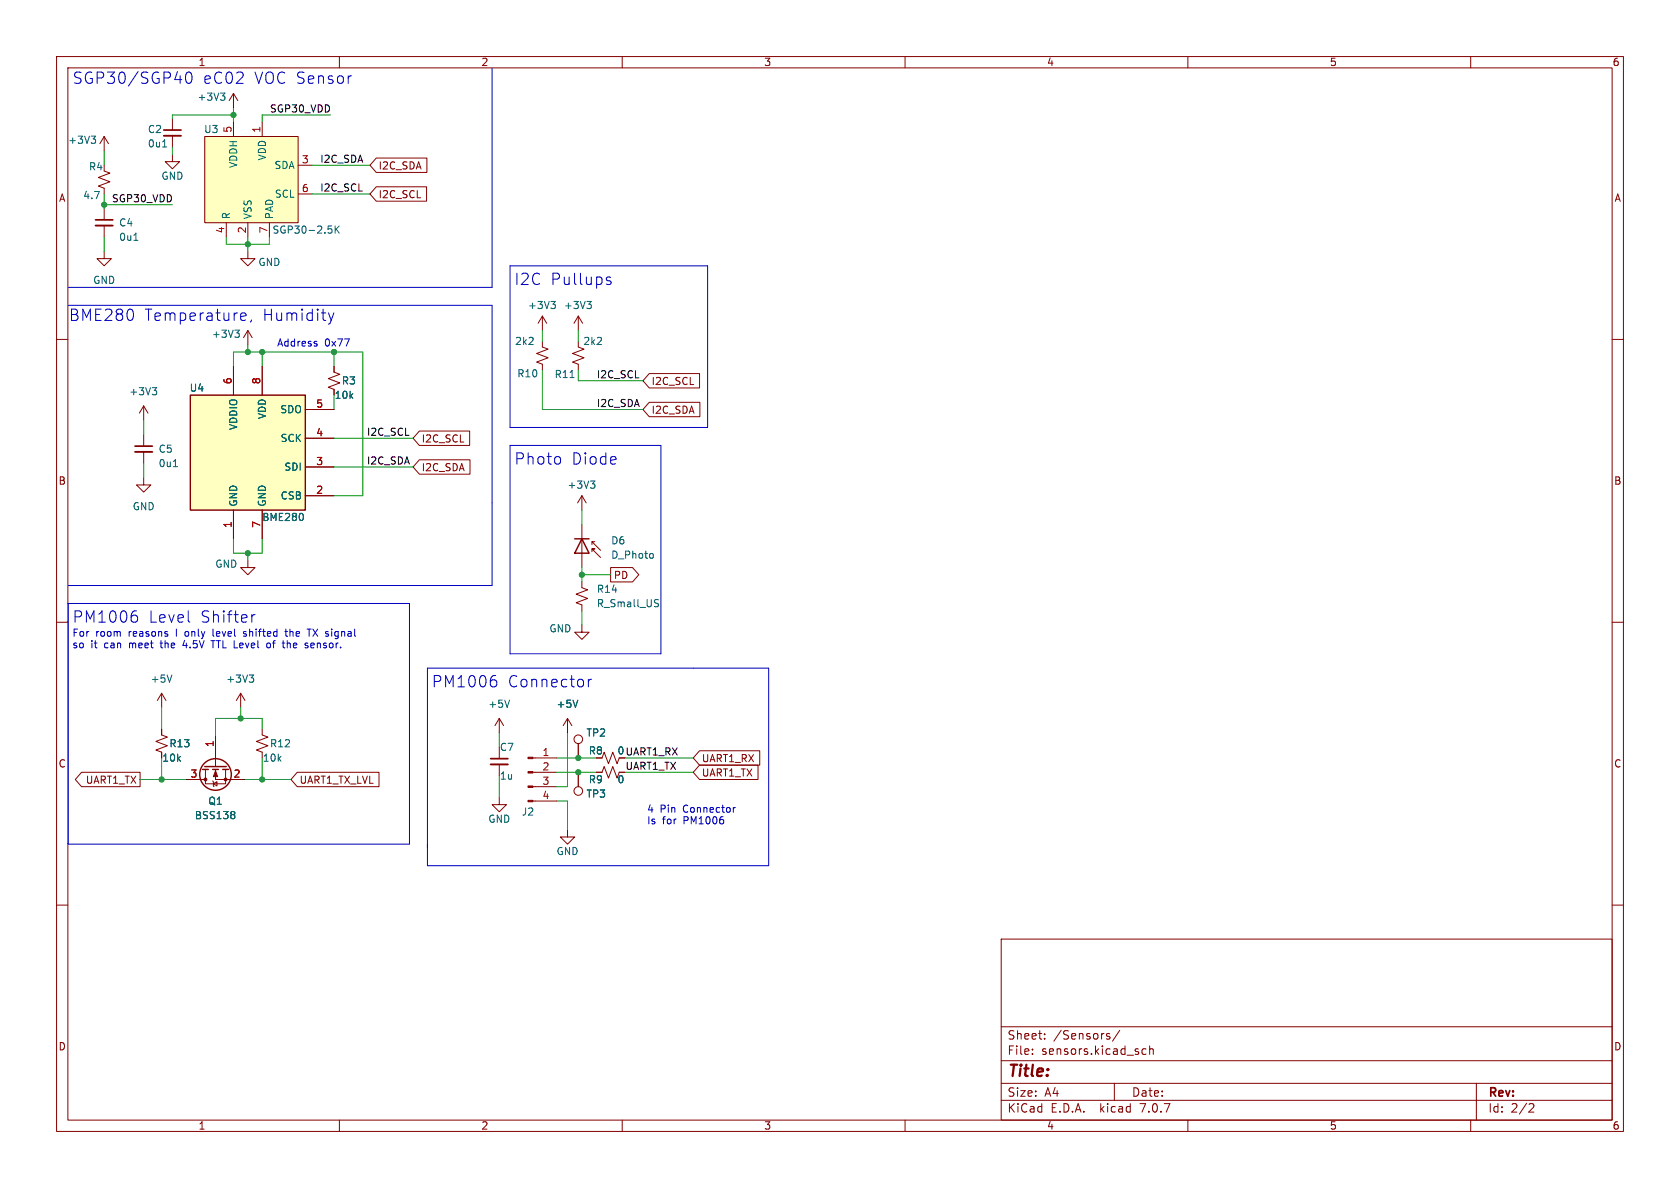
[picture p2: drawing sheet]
<svg xmlns="http://www.w3.org/2000/svg" width="297mm" height="210mm" viewBox="0 0 297 210" stroke-linecap="round" stroke-linejoin="round" font-family="sans-serif">
<g fill="none" stroke="#840000" stroke-width=".18">
<path d="M10 10h277v190h-277zM12 12h273v186h-273zM41.3 16.5v2.6M41.3 16.5l-.8 1.3M41.3 16.5l.7 1.3M60 10v2M110 10v2M160 10v2M210 10v2M260 10v2M18.4 30.2l1 .4-2 .8 2 .7-2 .8 1 .4v1M18.4 24.1v2.6"/>
<path d="M18.4 36.8v2.1M18.4 39.9v2M18.4 24.1l-.7 1.3M18.4 24.1l.8 1.3M30.5 27.3v1.3h1.2l-1.2 1.2-1.3-1.2h1.3M30.5 21v2M30.5 24v2M36.2 24.1h16.5v15.3h-16.5zM40 39.4v2.5M41.3 21.6v2.5M43.8 39.4v2.5M46.4 21.6v2.5"/>
<path d="M47.6 39.4v2.5M52.7 29.2h2.5M52.7 34.3h2.5M66.5 33h8.9v2.6h-8.9l-1.1-1.3zM66.5 27.9h9v2.6h-9l-1.1-1.3zM10 60h2M18.4 44.5v1.2h1.3l-1.3 1.3-1.3-1.3h1.3M43.8 44.5v1.2h1.3l-1.3 1.3-1.3-1.3h1.3M43.8 58.4l-.7 1.3M43.8 58.4v2.6M43.8 58.4l.8 1.3M95.9 55.9v2.5"/>
<path d="M95.9 55.9l-.8 1.3M95.9 55.9l.7 1.3M102.2 55.9v2.5M102.2 55.9l-.7 1.3M102.2 55.9l.8 1.3M285 60h2M25.4 71.8v2.5M25.4 76.8v2.1M25.4 79.9v2M25.4 71.8l-.8 1.2M25.4 71.8l.8 1.2M41.3 64.8v5.1"/>
<path d="M46.4 64.8v5.1M54 77.5h5.1M54 72.4h5.1M59.1 64.8v1l1 .4-2.1 .7 2.1 .8-2.1 .8 1.1 .3M74.1 76.2h8.9v2.5h-8.9l-1.1-1.2zM95.9 60.3v1l1 .4-2 .8 2 .7-2 .8 1 .4v1M102.2 60.3v1l1.1 .4-2.1 .8 2.1 .7-2.1 .8 1 .4v1M114.8 66h8.9v2.6h-8.9l-1.1-1.3zM114.8 71.1h8.9v2.6h-8.9l-1.1-1.3zM25.4 84.5v1.2h1.3l-1.3 1.3-1.3-1.3h1.3M41.3 90.2v5.1M43.8 99.1v1.2h1.3l-1.3 1.3-1.3-1.3h1.3"/>
<path d="M46.4 90.2v5.1M54 87.6h5.1M54 82.6h5.1M74.1 81.3h9v2.5h-9l-1.1-1.2zM102.9 87.6v2.6M102.9 92.7v7.6M102.9 87.6l-.8 1.3M102.9 87.6l.7 1.3M104.6 97.5v-.5h.6h-.6l1.6 1.6M104.6 95.8v.5M105.2 95.8h-.6l1.6 1.5M10 110h2"/>
<path d="M102.9 110.5v1.3h1.2l-1.2 1.2-1.3-1.2h1.3M102.9 102.9v1l1 .4-2 .7 2 .8-2 .8 1 .3v1.1M107.9 100.3h3.9l1.1 1.3-1.1 1.3h-3.9zM285 110h2M14.4 136.5h10.4v2.6h-10.4l-1.1-1.3zM28.6 128.9v1l1 .4-2 .8 2 .7-2 .8 1 .4M28.6 122.6v2.5M28.6 122.6l-.8 1.2M28.6 122.6l.7 1.2M33 137.8h3.3M36.3 136v2.6h3.6v-2.6M37.6 138l.1 .2v.7l.1 .2"/>
<path d="M37.7 138.6l.7-.4v.7zM38.1 136v1.8h5.1M38.1 130.2v5.3M42.5 122.6l-.7 1.2M42.5 122.6v2.5M42.5 122.6l.8 1.2M46.4 128.9v1l1 .4-2.1 .8 2.1 .7-2.1 .8 1.1 .4M52.5 136.5h14.5v2.6h-14.5l-1.1-1.3zM88.3 127v2.5M88.3 132.1v2M88.3 135.1v2.1M88.3 127l-.8 1.3"/>
<path d="M88.3 127l.7 1.3M94.2 139.1h4.2M94.2 136.5h4.2M94.2 134h4.2M100.3 127l-.7 1.3M100.3 127v2.5M100.3 127l.8 1.3M102.2 131.4v2.6M102.2 136.5v2.6M105.4 136.5h1l.4-1 .8 2 .7-2 .8 2 .4-1h1M106.4 134l.4-1 .8 2 .7-2 .8 2 .4-1M123.7 132.7h10.6v2.6h-10.6l-1.1-1.3z"/>
<path d="M123.7 135.3h10.3v2.5h-10.3l-1.1-1.3zM10 160h2M88.3 141v1.2h1.2l-1.2 1.3-1.3-1.3h1.3M94.2 141.6h4.2M100.3 146.7v1.3h1.3l-1.3 1.2-1.2-1.2h1.2M285 160h2M177 166h108v32h-108zM60 198v2M110 198v2M160 198v2M177 194.5h108M177 191.5h108"/>
<path d="M177 187.5h108M177 181.5h108M182.5 186.3v.1M182.5 185.5v.1M184.7 183.6v.1M184.7 182.8v.1M195.8 183.2l.4 .1v.2l-.2 .2h-.3M195.8 182.7l.4 .1M197 191.5v3M198 182.1l-1.3 2M202.6 185.5l-.4-.1-.3 .3v.4l.1 .2h.6M203.2 185.5l.3-.1 .3 .1 .1 .9"/>
<path d="M203.2 184.9v1.5M210 198v2M260 198v2M261 191.5v6.5M270.5 195.1l.5 .1 .2 .3-1 1.1h1"/>
<circle cx="102.2" cy="130.7" r=".76"/>
<circle cx="102.2" cy="139.8" r=".76"/>
</g>
<path d="M16.9 39.9h3M29 24h3M23.9 79.9h3M86.7 135.1h3.1" fill="none" stroke="#840000" stroke-width=".33"/>
<path d="M16.9 38.9h3M29 23h3M23.9 78.9h3M86.7 134.1h3.1" fill="none" stroke="#840000" stroke-width=".3"/>
<g fill="none" stroke="#006464" stroke-width=".18">
<path d="M39 16.5h.8l-.5 .4M39.5 16.9l.3 .3v.3l-.3 .2M16.1 24.1h.8l-.4 .5M16.7 24.6l.2 .2v.3l-.2 .2M28.7 26h.8M58 39.9h.6M59.2 39.9v1.3M60 39.9l-.8 .8M23.7 42.5h.7M42.1 58.8l.2 .3v.3l-.2 .2M42.3 58.4l-.4 .4M58.6 40.5l.1 .2-.1 .5"/>
<path d="M59.4 40.5l.6 .7M97.4 53.3h.8l-.4 .5M97.9 53.8l.3 .2v.3l-.3 .3M103.7 53.3h.8l-.4 .5M104.3 53.8l.2 .2v.3l-.2 .3M26.9 68.5h.8l-.4 .5M27.5 69l.2 .3v.3l-.2 .2M100.8 66.7h.7M30.7 82.5h.7M53.6 91v.8M104.4 85h.8l-.5 .5M104.9 85.5l.3 .3v.3l-.3 .2"/>
<path d="M115.4 97.9l.1 .2-.1 .5M30.4 119.3l-.4 1.3M44.1 119.3h.7l-.4 .5M44.6 119.8l.2 .3v.3l-.2 .2M115.9 106.6l.4 .1 .1 .3-.2 .3h-.3M115.9 106l.5 .1M90.1 123.8l-.4 1.2M102.1 123.8l-.4 1.2M41.3 143.5l.2 .2-.2 .3 .2 .2v.3l-.2 .2"/>
</g>
<g fill="#840000" stroke="#840000" stroke-width=".18">
<path d="M93.3 141.5h.9v.2h-.9z"/>
<path d="M93.3 138.9h.9v.3h-.9z"/>
<path d="M93.3 136.4h.9v.3h-.9z"/>
<path d="M93.3 133.9h.9v.2h-.9z"/>
<path d="M38.1 136.3l.4 1h-.8z"/>
<circle cx="39.9" cy="137.8" r=".25"/>
<circle cx="36.3" cy="137.8" r=".25"/>
</g>
<g fill="#ffffc2" stroke="#ffffc2" stroke-width=".18">
<path d="M33.7 69.9h20.3v20.3h-20.3z"/>
<path d="M36.2 24.1h16.5v15.3h-16.5z"/>
</g>
<g fill="none" stroke="#840000" stroke-width=".25">
<path d="M33.7 69.9h20.3v20.3h-20.3zM101.6 95.3h2.5M102.9 95.3l1.2 2.5h-2.5zM35.8 136h1M36.2 135.5h3.8M37.6 136h1M39.4 136h1"/>
<circle cx="38.1" cy="136.9" r="2.79"/>
</g>
<g fill="none" stroke="#0000c2" stroke-width=".18">
<path d="M33 12.9a.48 .48 0 0 1 .5-.2 .48 .48 0 0 1 .3 .4 1.03 1.03 0 0 1-.5 1.6 1.22 1.22 0 0 1-.3-1.8zM61.9 13.4h.2M87 12.1v38.7h-74.9M12.1 54h74.9v49.5h-74.9M42.8 55.3l.6 .1 .1 .4-1 .2M43.4 56.6h-.6M44.5 56.6l-.2 .3M58.1 55.3l.4 1.3M58.5 56.6l-.1 .5-.3 .2M59 55.3l-.5 1.3M90.2 47h34.9v28.6h-34.9zM107.2 49.3l.1 .2 .5 .1 .2 .3v.3l-.2 .1-.6-.1"/>
<path d="M108 49.1l-.5-.1-.3 .2M55.9 60.8l.2 .1-.2 .3M55.9 60.3l.1 .1M90.2 78.7h26.6v36.9h-26.6zM98.9 80.8l.2 .3v.6l-.2 .3M12.1 106.7h60.3v42.5h-60.3zM23.6 108.7l.5 .1 .2 .3-.1 .7-.3 .2h-.3M23.8 108h.3M31.2 111.2v1.3M32.6 113.2l-.3 .9h.8M37.3 113.3h.7M37.7 111.2v1.1l.1 .2"/>
<path d="M37.7 113.3v1.2M43 112.4l.4 .1M43.4 111.6l-.4 .2 .1 .2 .3 .1M44.5 108.7v1.3M45.1 108.7a.51 .51 0 0 0-.6 .3M47.2 113.9l.2-.2h.3l.1 .2-.1 .6h-.3l-.2-.2M50.4 111.6h.4M50.5 111.2v1.1l.3 .2M50.8 113.3v1.2M51 113.7l-.2 .1M54.3 111.2h.7M54.6 111.2v1.3"/>
<path d="M55.1 113.7l-.1 .2v.4l.1 .2M55.6 114l-.6 .1M75.6 118.1h60.3v34.9h-60.3zM87.3 119.4h.3M87.1 120.2l.5 .1 .2 .3-.1 .6-.3 .2h-.3M104 120.1v1.3M104.6 120.1a.51 .51 0 0 0-.6 .4M130 142.7l-.4 .3"/>
</g>
<g fill="none" stroke="#009600" stroke-width=".18">
<path d="M41.3 19.1v2.5M18.4 26.7v2.5M18.4 34.3v2.5M18.4 36.2h12.1M30.5 26v1.3M41.3 20.3h-10.8v.7M55.2 29.2h10.2M55.2 34.3h10.2M58.4 20.3h-12v1.3M18.4 41.9v2.6M40 41.9v1.3h7.6v-1.3M43.8 41.9v2.6"/>
<path d="M95.9 58.4v1.9M102.2 58.4v1.9M25.4 74.3v2.5M41.3 64.8v-2.6h22.8v25.4h-5M43.8 61v1.2M46.4 62.2v2.6M59.1 62.2v2.6M59.1 69.9v2.5M59.1 77.5h13.9M95.9 65.4v7h17.8M102.2 65.4v1.9h11.5M25.4 81.9v2.6"/>
<path d="M41.3 95.3v2.5h5.1v-2.5M43.8 97.8v1.3M59.1 82.6h13.9M102.9 90.2v2.5M102.9 100.3v2.6M102.9 108v2.5M102.9 101.6h5M24.8 137.8h8.2M28.6 125.1v3.8M28.6 134v3.8M42.5 125.1v1.9M43.2 137.8h8.2"/>
<path d="M46.4 128.9v-1.9h-8.3v3.2M46.4 134v3.8M88.3 129.5v2.6M88.3 137.2v3.8M98.4 136.5h7M98.4 134h7M100.3 129.5v9.6h-1.9M110.5 136.5h12.1M110.5 134h12.1M98.4 141.6h1.9v5.1"/>
</g>
<g fill="#009600" stroke="#009600" stroke-width=".18">
<circle cx="102.2" cy="136.5" r=".46"/>
<circle cx="102.9" cy="101.6" r=".46"/>
<circle cx="102.2" cy="134" r=".46"/>
<circle cx="43.8" cy="43.2" r=".46"/>
<circle cx="41.3" cy="20.3" r=".46"/>
<circle cx="59.1" cy="62.2" r=".46"/>
<circle cx="43.8" cy="62.2" r=".46"/>
<circle cx="46.4" cy="62.2" r=".46"/>
<circle cx="28.6" cy="137.8" r=".46"/>
<circle cx="42.5" cy="127" r=".46"/>
<circle cx="46.4" cy="137.8" r=".46"/>
<circle cx="43.8" cy="97.8" r=".46"/>
<circle cx="18.4" cy="36.2" r=".46"/>
</g>
<g font-size="2.8" fill="#0000c2">
<text x="12.7" y="15">SGP30/SGP40</text>
<text x="35.8" y="15">eC02</text>
<text x="44.9" y="15">VOC Sensor</text>
<text x="90.8" y="50.6">I2C</text>
<text x="97.2" y="50.6">Pullups</text>
<text x="12.1" y="56.9">BME280</text>
<text x="25.5" y="56.9">Temperature,</text>
<text x="46.4" y="56.9">Humidity</text>
<text x="90.8" y="82.3">Photo</text>
<text x="101" y="82.3">Diode</text>
<text x="12.7" y="110.2">PM1006</text>
<text x="26.2" y="110.2">Level</text>
<text x="35.4" y="110.2">Shifter</text>
<text x="76.2" y="121.7">PM1006</text>
<text x="89.7" y="121.7">Connector</text>
</g>
<text font-size="2.8" fill="#840000" x="178" y="190.9">Title:</text>
<g font-size="2.1" fill="#840000">
<text x="178" y="184">Sheet:</text>
<text x="186.2" y="184">/Sensors/</text>
<text x="178" y="186.7">File:</text>
<text x="184.1" y="186.7">sensors.kicad_sch</text>
<text x="178" y="196.9">KiCad</text>
<text x="178" y="194.1">Size:</text>
<text x="184.7" y="194.1">A4</text>
<text x="185.7" y="196.9">E.D.A.</text>
<text x="194.6" y="196.9">kicad</text>
<text x="200" y="194.1">Date:</text>
<text x="201.8" y="196.9">7.0.7</text>
<text x="263" y="194.3">Rev:</text>
<text x="263" y="196.9">Id:</text>
<text x="267.1" y="196.9">2/2</text>
</g>
<g font-size="1.8" fill="#840000">
<text x="35" y="11.9">1</text>
<text x="85" y="11.9">2</text>
<text x="135" y="11.9">3</text>
<text x="185" y="11.9">4</text>
<text x="235" y="11.9">5</text>
<text x="285" y="11.9">6</text>
<text x="10.3" y="35.9">A</text>
<text x="66.8" y="35.2">I2C_SCL</text>
<text x="66.8" y="30.2">I2C_SDA</text>
<text x="285.3" y="35.9">A</text>
<text x="59.1" y="70.7">10k</text>
<text x="115.1" y="68.3">I2C_SCL</text>
<text x="115.1" y="73.3">I2C_SDA</text>
<text x="74.5" y="83.5">I2C_SDA</text>
<text x="74.5" y="78.4">I2C_SCL</text>
<text x="10.3" y="85.9">B</text>
<text x="285.3" y="85.9">B</text>
<text x="108.4" y="102.6">PD</text>
<text x="10.3" y="135.9">C</text>
<text x="28.6" y="134.8">10k</text>
<text x="104" y="133.6">R8</text>
<text x="109.1" y="133.6">0</text>
<text x="124" y="134.9">UART1_RX</text>
<text x="124" y="137.5">UART1_TX</text>
<text x="285.3" y="135.9">C</text>
<text x="15.1" y="138.7">UART1_TX</text>
<text x="52.9" y="138.7">UART1_TX_LVL</text>
<text x="10.3" y="185.9">D</text>
<text x="285.3" y="185.9">D</text>
<text x="35" y="199.9">1</text>
<text x="85" y="199.9">2</text>
<text x="135" y="199.9">3</text>
<text x="185" y="199.9">4</text>
<text x="235" y="199.9">5</text>
<text x="285" y="199.9">6</text>
</g>
<g font-size="1.8" fill="#006464">
<text x="26" y="23.7">C2</text>
<text x="34.8" y="18">+3V3</text>
<text x="36" y="23.7">U3</text>
<text x="12" y="25.6">+3V3</text>
<text x="26" y="26.3">0u1</text>
<text x="42.1" y="29.8" transform="rotate(-90 42.1 29.8)">VDDH</text>
<text x="47.2" y="28.5" transform="rotate(-90 47.2 28.5)">VDD</text>
<text x="14.6" y="35.4">4.7</text>
<text x="15.6" y="30.3">R4</text>
<text x="28.4" y="32">GND</text>
<text x="48.4" y="30.1">SDA</text>
<text x="48.5" y="35.2">SCL</text>
<text x="21" y="40.2">C4</text>
<text x="40.9" y="38.9" transform="rotate(-90 40.9 38.9)">R</text>
<text x="44.7" y="38.9" transform="rotate(-90 44.7 38.9)">VSS</text>
<text x="48.1" y="41.5">SGP30-2.5K</text>
<text x="48.5" y="38.9" transform="rotate(-90 48.5 38.9)">PAD</text>
<text x="21" y="42.8">0u1</text>
<text x="45.6" y="47.2">GND</text>
<text x="16.4" y="50.4">GND</text>
<text x="37.4" y="59.9">+3V3</text>
<text x="93.2" y="54.8">+3V3</text>
<text x="99.6" y="54.8">+3V3</text>
<text x="91" y="61.2">2k2</text>
<text x="103" y="61.2">2k2</text>
<text x="22.8" y="70.1">+3V3</text>
<text x="33.4" y="69.4">U4</text>
<text x="60.3" y="68.2">R3</text>
<text x="91.3" y="66.9">R10</text>
<text x="98" y="67">R11</text>
<text x="42.1" y="76.1" transform="rotate(-90 42.1 76.1)">VDDIO</text>
<text x="47.2" y="74.2" transform="rotate(-90 47.2 74.2)">VDD</text>
<text x="49.5" y="73.3">SDO</text>
<text x="27.9" y="80.2">C5</text>
<text x="27.9" y="82.8">0u1</text>
<text x="49.5" y="78.3">SCK</text>
<text x="50.2" y="83.4">SDI</text>
<text x="42.1" y="89.7" transform="rotate(-90 42.1 89.7)">GND</text>
<text x="47.2" y="89.7" transform="rotate(-90 47.2 89.7)">GND</text>
<text x="49.5" y="88.5">CSB</text>
<text x="100.2" y="86.6">+3V3</text>
<text x="23.4" y="90.4">GND</text>
<text x="46.3" y="92.3">BME280</text>
<text x="38" y="100.6">GND</text>
<text x="108" y="96.4">D6</text>
<text x="108" y="99">D_Photo</text>
<text x="105.4" y="105">R14</text>
<text x="105.4" y="107.5">R_Small_US</text>
<text x="97" y="112">GND</text>
<text x="26.5" y="120.9">+5V</text>
<text x="39.9" y="120.9">+3V3</text>
<text x="86.2" y="125.3">+5V</text>
<text x="98.3" y="125.3">+5V</text>
<text x="103.6" y="130.4">TP2</text>
<text x="29.9" y="132.3">R13</text>
<text x="46.4" y="134.8">10k</text>
<text x="47.6" y="132.3">R12</text>
<text x="88.3" y="132.9">C7</text>
<text x="36.7" y="142.5">Q1</text>
<text x="88.3" y="138">1u</text>
<text x="103.6" y="141.2">TP3</text>
<text x="104" y="138.7">R9</text>
<text x="109.1" y="138.7">0</text>
<text x="34.3" y="145">BSS138</text>
<text x="86.2" y="145.6">GND</text>
<text x="92.2" y="144.4">J2</text>
<text x="98.3" y="151.4">GND</text>
</g>
<g font-size="1.8" fill="#a90000">
<text x="41" y="23.6" transform="rotate(-90 41 23.6)">5</text>
<text x="46.1" y="23.6" transform="rotate(-90 46.1 23.6)">1</text>
<text x="53.3" y="29">3</text>
<text x="53.3" y="34">6</text>
<text x="39.8" y="41.3" transform="rotate(-90 39.8 41.3)">4</text>
<text x="43.6" y="41.3" transform="rotate(-90 43.6 41.3)">2</text>
<text x="47.4" y="41.3" transform="rotate(-90 47.4 41.3)">7</text>
<text x="41" y="68" transform="rotate(-90 41 68)">6</text>
<text x="46.1" y="68" transform="rotate(-90 46.1 68)">8</text>
<text x="55.8" y="77.2">4</text>
<text x="55.8" y="72.1">5</text>
<text x="55.8" y="82.3">3</text>
<text x="55.8" y="87.4">2</text>
<text x="41" y="93.4" transform="rotate(-90 41 93.4)">1</text>
<text x="46.1" y="93.4" transform="rotate(-90 46.1 93.4)">7</text>
<text x="33.6" y="137.5">3</text>
<text x="37.8" y="132.2" transform="rotate(-90 37.8 132.2)">1</text>
<text x="41.2" y="137.5">2</text>
<text x="95.8" y="133.7">1</text>
<text x="95.8" y="136.3">2</text>
<text x="95.8" y="138.8">3</text>
<text x="95.8" y="141.4">4</text>
</g>
<g font-size="1.8" fill="#0f0f0f">
<text x="47.6" y="20">SGP30_VDD</text>
<text x="56.5" y="28.9">I2C_SDA</text>
<text x="19.7" y="35.8">SGP30_VDD</text>
<text x="56.5" y="33.9">I2C_SCL</text>
<text x="105.4" y="67">I2C_SCL</text>
<text x="64.8" y="77.1">I2C_SCL</text>
<text x="105.4" y="72">I2C_SDA</text>
<text x="64.8" y="82.2">I2C_SDA</text>
<text x="109.1" y="133.6">0 UART1_RX</text>
<text x="110.5" y="136.2">UART1_TX</text>
</g>
<g font-size="1.8" fill="#0000c2">
<text x="48.9" y="61.3">Address</text>
<text x="57.4" y="61.3">0x77</text>
<text x="12.7" y="112.6">For</text>
<text x="16.9" y="112.6">room</text>
<text x="22.8" y="112.6">reasons</text>
<text x="33.2" y="112.6">only</text>
<text x="38.3" y="112.6">level</text>
<text x="43.9" y="112.6">shifted</text>
<text x="51.6" y="112.6">the</text>
<text x="55.7" y="112.6">TX signal</text>
<text x="12.7" y="114.7">so</text>
<text x="16" y="114.7">it</text>
<text x="18.5" y="114.7">can</text>
<text x="23.1" y="114.7">meet</text>
<text x="28.9" y="114.7">the</text>
<text x="33" y="114.7">4.5V</text>
<text x="38.3" y="114.7">TTL Level</text>
<text x="48.4" y="114.7">of</text>
<text x="51.5" y="114.7">the</text>
<text x="55.6" y="114.7">sensor.</text>
<text x="114.3" y="143.8">4</text>
<text x="116.7" y="143.8">Pin</text>
<text x="120.9" y="143.8">Connector</text>
<text x="114.3" y="145.8">Is</text>
<text x="117.1" y="145.8">for</text>
<text x="120.9" y="145.8">PM1006</text>
</g>
</svg>
